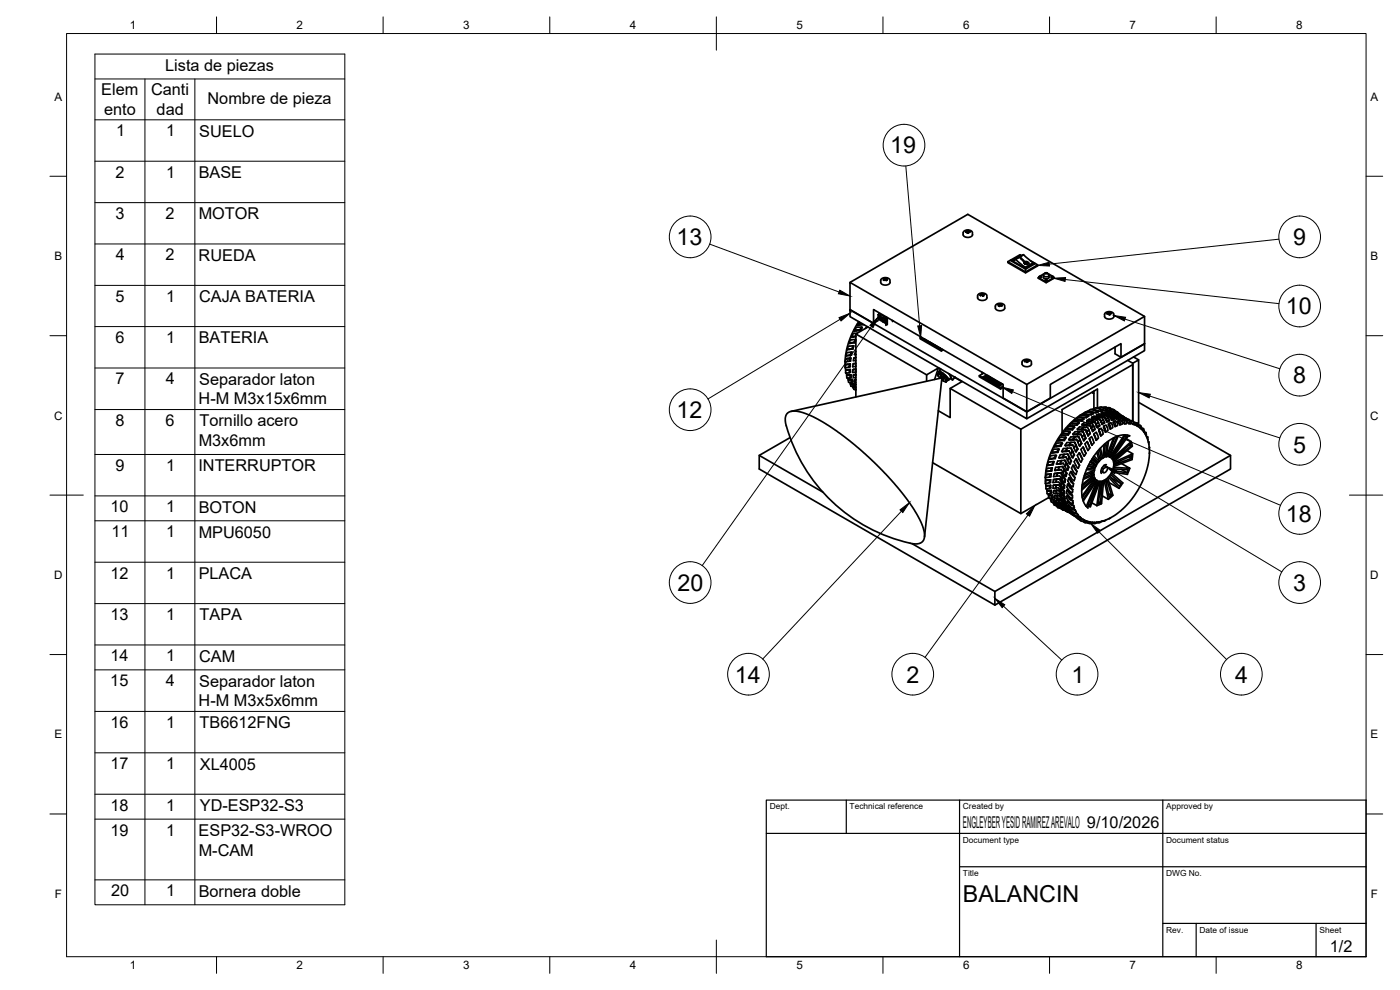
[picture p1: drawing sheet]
<svg xmlns="http://www.w3.org/2000/svg" width="420mm" height="297mm" viewBox="0 0 420 297" stroke-linecap="round" stroke-linejoin="round" font-family="sans-serif">
<!-- layer: Visible -->
<g fill="none" stroke="#000" stroke-width=".51">
<path d="M289.3 69.4l.6-.3 .8-.1 .8 .3 .3 .4a1.4 1.4 0 0 1-1.3 1.7 1.4 1.4 0 0 1-1.4-1.6zM289.8 69.5l.1 .1M290.2 69.2l.1 .7zM290.3 69.2l.3-.1v.8v-.6M290.3 69.6v.3M290.3 69.4l-.5 .1v.1h.5M290.6 69.1v.2l.5 .1M290.7 69.6l-.1 .3M290.7 69.5v.4M290.7 69.9h-.4M291.1 69.4l-.1 .2M291.1 69.4v.2h-.4"/>
<path d="M302.5 78.5v.3l5.3 3.1 3.6-2.1v-.3l-3.6 2.1v-.8M302.5 78.5l5.3 3.1v.3M303.2 78.1l-.7 .4M303.9 78.3l.9-.5 2.9 2.4M304.4 78l2.8-1.6 2.9 2.4M306.2 76.7l-2.5 1.5 4 2.3 2.4-1.6M306.2 76.7v.2l-2.3 1.4M306.2 76.7l.3 .1M306.2 76.9h.1M306.4 77.4l.7 .8M306.4 77.4l.8 .8M306.6 76.7l-.5-.3-2.9 1.7 4.6 2.7"/>
<path d="M307.1 78.2v.1M307.2 76.4l-.4 .2M307.2 78.2h-.1M307.2 78.2l-.1 .1M307.4 78.8l.1 .3 .5 .2 .4-.1-.9-.1-.1-.4 .2-.2h.7l.3 .3-.2 .4 .2-.2M307.5 78.8l.2-.2-.2 .3 .5 .3 .4-.1 .1-.3-.3-.2h-.5h.6l.2 .3M309.2 78.2l1.5 .9-2.9 1.7M310.1 78.8l-2.4 1.4M310.1 78.8v.3M310.7 79.1l.7 .4M255.1 84.7l35.3-20.4 53.1 30.6v8.2l-7.1 4.1-1.8-1v-2.1M255.2 92.9l-.1 2.1 53 30.6v-2l-53-30.6"/>
<path d="M257.3 100l-1.2 .1-.6 1M257.4 98.2l1.2-.1 .2 .2-.1 .2a1.58 1.58 0 0 1-1.8 .8l-.5 .1-.1-.2 .6-.2M257.4 98.2l-.5 .1-.6 .9M257.7 96.5l-1.7 2.9-1.2 3.1-.8 2.7-.4 3.3M257.9 96.6l-.5 .7M258 98.9l.3 .3M258.6 98.1l-.6 .8-1.2 .1M258.8 97.1l-1.3 .1-.1 .4 1.9-.2M260.3 98.1h-.2l-.3 .4M260.5 98.1l-3.6 2.1 21.2 12.3M263.5 96.2l-1.3 .8v-4.1l38.9 22.4v4.1l7 4.1v-8.2l-53-30.6v8.2l7.1 4.1M263.6 94.4l.8 .5v1.4l-.8-.6z"/>
<path d="M263.7 94l2.3 1.4M264.2 94.8v.7M264.4 95.7l-.3-.3v-.7v.7l-.5 .3M264.5 83.8l.6-.4 .8-.1 .7 .2 .5 .5a1.4 1.4 0 0 1-1.3 1.7 1.4 1.4 0 0 1-1.5-1.6zM264.8 95.1l.9 .5v1.4l-.9-.5zM265.3 95.4v.8l.4 .2M265.3 96.2l-.5 .3M265.4 95.5v.7M265.4 83.5l.2 .5M265.4 83.5l.3 .1M265.5 83.7v.3M265.5 83.7l-.4 .3h1.1l-.2-.2"/>
<path d="M265.5 83.5l-.3 .1 .3 .1M265.7 83.6v.4M265.9 95.7v1.9M265.9 83.9v.2M266 83.8l-.1 .3M266.1 95.3l-.2 .4M266.1 95.2l-.1 .2M266.1 83.5l-.1 .3M266.1 83.5l-.4 .1M266.1 83.5l.2 .2-.3 .1M266.2 95.5v1.8M266.3 97.4v-2l-.2 .1v2"/>
<path d="M267.8 96.2v.3M267.9 96.2v.1M268 96.3v.1M293.5 88.4l.6-.4 .8-.1 .8 .2 .4 .5a1.39 1.39 0 0 1-1.2 1.7 1.39 1.39 0 0 1-1.5-1.5zM294.1 88.5l.2 .2M294.1 88.5l.2 .2 .4-.2 .2 .3M294.5 88.3l.1 .3M294.6 88.3l-.5 .2M294.7 88.1v.5M294.9 88.3v.4M294.9 88.2l-.6-.1 .2 .2M295 88.8h-.1"/>
<path d="M295 88.4v.4M295.1 88.4l.2 .3-.4 .1M295.3 88.2l-.1 .2M295.3 88.2l.2 .2h-.5M295.3 88.2h-.4M298.9 91.5l.7-.4 .7-.1 .8 .3 .4 .4a1.4 1.4 0 0 1-1.3 1.7 1.4 1.4 0 0 1-1.5-1.6zM299.5 91.4l.4 .1M299.5 91.4l.1-.1 .1 .2M299.6 91.2l.4 .1M299.9 91.5l.1 .4M299.9 91.5l-.2 .3 .3 .1M299.9 91.8l.1 .1"/>
<path d="M300.1 91.3v.5M300.2 91.6l.4 .2M300.2 91.6l-.2 .3M300.3 91.2l-.1 .4M300.3 91.1l-.3 .2M300.3 91.1l.3 .1-.2 .2M300.4 91.4l.4 .2M300.4 91.4l-.1 .3M300.8 91.6l-.2 .2M307.7 80.2v.3M311.7 83.2v.3M311.7 83.3l-.2 .1 2.5 1.4 2.4-1.4-.2-.1"/>
<path d="M311.8 83.4l2 1.1 2.3-1.1M311.9 83v.4M312 83v.3l.5-.1M312 82.9l.5 .1-.5 .1zM312.4 83v.2M313.1 82.6v.6a1.02 1.02 0 0 0 1.8 0l-.1-.6M313.2 82.4a.91 .91 0 0 1 .9-.4 .91 .91 0 0 1 .7 .8 .91 .91 0 0 1-.9 .3 .91 .91 0 0 1-.7-.7zM313.7 82v.1M313.7 84v.2M313.7 81.9l-1.9 1.1M313.8 83.9l.4 .1-.4 .1zM313.8 82.1l.2-.3 .1 .3"/>
<path d="M314.2 82.1v-.2l1.9 1.1v.4M314.2 84l-.1 .3-.4-.1M315.5 83l.1 .3 .4-.1M315.6 82.9l.4 .1-.4 .1zM316 83v.2M316.2 83.2v.3M332.2 94l.2 .2M332.2 94l.1 .2M332.3 94.2l.4-.1 .1 .3M332.7 93.9v.2M332.7 93.9l-.5 .1M332.9 93.6l.1 .8 .1-.6 .4 .1"/>
<path d="M332.9 93.6l.1 .2M332.9 93.6l-.3 .1 .1 .2M333.1 94.1l-.1 .3M333.5 93.9l-.1 .2M333.5 93.8l.1 .2M333.6 94.1l-.5-.1 .1 .4h-.3M334.3 94.9a1.45 1.45 0 0 1-1.7 .9 1.45 1.45 0 0 1-1.1-1.6l.8-.6h1.2l.7 .5 .1 .8M343.5 94.9l-35.4 20.4M253.6 110.3h.3M253.6 108.5l.1 1.4M253.7 110.3l.1 .9M253.7 109.4l-.1 .9"/>
<path d="M253.8 111v.9h.2M253.8 111l1.4-.1zM253.8 107.6l-.2 .9M253.9 108.5h-.3M253.9 107.6l1.5-.2-.1 .9-.4 .1M254.1 112.6v.8h.2h.8v-.8M254.4 105.8l1.3-.2-.2 .9M254.5 105.8h-.4l-.3 .9M254.5 113.4l.3 .4h.9M254.5 113.9l.2 .8M254.6 104l-.4 .9M254.6 112.4h-.4l-.1 .2 1.3-.2"/>
<path d="M254.6 112.4h.8l.1 .7-.4 .3M254.7 113.7l-.1 .3h.1h.8l.2-.2 .3 .7M254.7 114.7h.2M254.9 109.3l-.1 .9-.9 .1M254.9 111v.9h-.9l.1 .6M255.1 107.5l-.2 .9-1 .1M255.2 115.2l.2 .7 .8 .1-.2-.7M255.2 102.8l-.4 .2M255.2 109.2l-1.5 .2 1.5-.2v.8l-.4 .2M255.2 110.9l.1 .7-.4 .3M255.2 114.8l.1 .1M255.3 114.8l.9 .3-.2 .2h-.7z"/>
<path d="M255.4 107.4l-1.5 .2M255.5 103l-.7 .1M255.5 105.6l-.3 1-1.4 .1h.7M255.5 114l.1 .8h-.8M255.5 106.5l-.3 .1M255.5 106.5l-1 .2M255.6 101.9l-.4 .2-.5 .9M255.7 104.7h.3M255.9 116.2l.3 .6M256 114.5l-.4 .3M256 104.7l-1.7 .2M256 115.9l.1 .4 .6 .1 .2-.2"/>
<path d="M256 103.7l-.3 1-1.4 .2M256.1 112.6l.8-.1v.3M256.2 103.8l-1.6 .1M256.3 103.8l-.3 .9M256.3 115.9l.6 .2M256.3 116.8l.6 .2M256.3 115.1l.3 .5-.4 .4M256.4 114h.5M256.6 102.8l-1.1 .2M256.7 116.4l.2 .3M256.7 101.8l-.4 .9-1.2 .1M256.8 110.8v.9"/>
<path d="M256.8 115.4h.1M256.9 100.8l-1.4 .3 .1 .1 .6-.1M256.9 101.9h-1.3M256.9 105.5l-.5 .9 .5-.1M256.9 110.8l-.9 .1M256.9 115.3v.2M256.9 100.2v18.9M256.9 106.3l-.5 .1M256.9 107.3l-.6 .1M256.9 109.1l-.9 .1M256.9 109l-.9 .2-.1 .9 1-.2v-.4M256.9 107.3l-.6 .1-.2 .9 .8-.1"/>
<path d="M256.9 110.7l-.9 .2-.1 .8h.9l.1-.9M256.9 112.4l-.8 .2v.7h.8M256.9 113.9l-.5 .1 .1 .8h.4M256.9 101l-.7 .1M256.9 116.9v.1M256.9 102.1l-.3 .7-.3-.1M276.1 101.3v.3l6.4 3.7M276.4 101.1l-.3 .2 6.4 3.7 .3-.2M277.2 101.7l1.9 1zM277.3 101.6l-.1 .1M279.5 102.9l1.1 .6-1.1-.5M280.5 113.9l1.1-3.5-3.5 2.1v1.9"/>
<path d="M281 103.9l1.1 .5zM281 103.8v.1M281.4 112.6l.1 .2M281.5 112.2l-.1 .4M281.5 112.2l.8 .3M281.5 112.7l.6 .8M281.6 112.7l-.1 .1M281.6 112l-.2 .2M281.6 112h.1M281.6 110.4l.6 .4M281.7 112l-.2 .2M281.7 112h-.1"/>
<path d="M281.7 111.9l-.3 .3M281.7 111.9a3.4 3.4 0 0 1 2.6 2.3l-.3 .3M281.8 111.8l.3-.2 1 .4M281.9 111.8l.3-.1 .8 .3 1.5 1.6M282.1 110.6l.2 .3M282.2 111.6h.1M282.2 112.2l-.1 .1M282.3 112.5l.8 .6M282.3 112.9l.3 .5M282.4 111.9l1.5 1.2 .5 .7-.1 .3 .1-.3-.5-.7-1.5-1.2 1.4 1.1 .6 .8M282.4 110.8l-.6 .7v.4l.5-.2 1 .5 1 1.1 .1 .6-.1-.6M282.4 112.3l-.1 .2"/>
<path d="M282.5 112.3l-.3-.1 .2 .1M282.5 113.4l-.4-.4a.95 .95 0 0 1 1 .9l-.4-.3M282.6 113.9l.5 .4M282.7 113.4l.5 .3M283.1 113.1l.2 .2M283.1 105l-.6 .3v-.3M283.1 114.3h.1M283.2 112.9l.3 .2-.2 .2M283.2 112.9l-.1 .2M283.2 112.9l.3 .2M283.3 113.3l.6 .7M283.9 114l.1 .5-.9-.2"/>
<path d="M283.9 114.5v.1M284 113.8l.1 .2M284.1 114l-.2 .2M284.1 114h-.3M284.5 113.8v.1M284.7 112.1l.7 1.1-.7 .9h-.4M284.9 112.3l1 1.7M286.4 113.1l.1 .2-.6 .7-.8-.4M286.4 113.1h.1M286.5 113.2l2.2 1.3-3.5 2.1v8.7l-3.6-2.1M286.5 113.1l.2 .1M286.5 113.2h.1"/>
<path d="M293.9 112.7v.3l6.4 3.7 .8-.4M294.7 111.7l.1 .5M295 113.1l1.8 1.1 .6-.4 .5 .2-.7 .4 1.1 .6 .6-.4 .5 .3-.7 .3 1.1 .7 1-.7-1 .7-1.1-.7M295 113.1l1.8 1.1 .6-.4 .5 .2M295.2 112l-1.3 .7 6.4 3.7 .8-.5M296.1 112.5l-1.1 .6M296.4 113.5l.8-.4-.8 .4 .4 .2 .6-.3 1.2 .6-.7 .4 .3 .2 .7-.4 1.1 .7M296.8 112.9l-.7 .4-.4-.2 .8-.4-.8 .4M297.2 114.4l1.1 .6 .6-.4 .4 .3M298.6 114l-.7 .4M300 114.9l-.6 .4 .3 .2 .8-.5M300 114.9l-.6 .4"/>
<path d="M300.3 116.4v.3M306.9 108.3l.5-.4 .9-.1 .8 .2 .4 .5a1.4 1.4 0 0 1-1.3 1.7 1.4 1.4 0 0 1-1.5-1.6zM307.5 108.3v.2l.5-.1 .1 .3h.3v-.4M307.5 108.3l.1 .2M307.9 108.2l.1 .2M307.9 108.2l-.4 .1M308.2 107.9l.1 .2M308.3 108.1l-.1 .6v-.8l-.3 .1v.2M308.3 108.1l.5 .1M308.3 108.3v.4M308.8 108.2l-.2 .1M308.8 108.2v.2l-.4-.1"/>
<path d="M327.9 117.6v.4h.4M328.3 117.4v5.2M336.4 107.2v-4.1l-21.2 12.2v4.1l-7.1 4.1M338.5 108.1l1.5 .9 1.7-1v19.6l.6 .1-.2 .6 1.7 2.1 1 2.9 .1 3.8-.8 4-1.3 3.6-2 3.5-2.2 2.8-2.4 2.4-3.1 2.1-2.6 1-2.4 .2-2.6-.6M340 109.4l-33.6 19.4-21.2-12.2M340 109v17.4M340.2 107.1l1.5 .9M343.4 103.1l.1 2.1-35.4 20.4M343.5 103.2l-35.4 20.4M227.9 136.6l19 11M236.2 124.1l1.4-.7 2.3 .1 3.4 1.2 3.9 2.1 3.8 2.5 4.5 3.4 5.1 4.4 4 3.9 4.5 5 3.3 4 2.8 4.3 1.5 3.1 .8 2.7-.3 1.9-.6 .7-.7 .4h-2a49.4 49.4 0 0 1-38.2-37l.1-1.3zM237.1 131.3l-9.2 5.3v4.1l70.7 40.9v-4.1l70.7-40.9"/>
<path d="M237.4 123.4l45.3-10-5.2 47.7M306.4 128.8v25.3l-26.5-15.3M314.7 138.7l-.4 .9M315.7 139.4h.4M316.1 134.9l-.5 .9M316.1 139.4l-1.8 .2 .4-.1M316.1 138.5l-.4 .9-1 .1M316.3 138.5l-1.6 .2M316.4 138.5l-.3 .9M316.5 134.8h1.4l-.4 .9M316.5 134.8l-.4 .1M316.7 137.6l.3-.9-.2-.1-1.4 .2-.6 .9"/>
<path d="M316.8 136.6l-.4 .9-1.6 .2 1.9-.1-.3-.1M317.2 135.6l.3 .1M317.5 135.7l-1.2 .2M317.7 134.7l-.5 .9-1.6 .2 .7 .1M318.1 133.7l.3 .2-1.9 .2-.1-.2 .5-.2M318.2 139.1l.9-.1 .5 .9M318.3 139.1l-1.2 .1M318.3 139.1h.1M318.4 133.9l.5-.9-.2-.1-1.6 .1-.7 .9M318.5 138.2l-.4 .9M318.6 138.2l-1.2 .1-.3 .9 1.2-.1M318.6 138.2l-.4 .9 1-.1"/>
<path d="M318.6 131.2l1.2-.1 .2 .2-.6 .8M318.6 131.1l-.5 .2-.7 .8M318.6 135.4l1.3 .1M318.7 132.9l-.6 .8h-1.2M318.8 140l-.9 .1M318.9 137.2l1-.1 .5 .9M319 137.3h-1.2M319.1 137.3l-1.1 .1M319.1 137.2l-.1 .1M319.2 131.9l.2 .3-1.2 .1M319.3 136.3l-.4 .9M319.4 136.4h-1.2l-.4 .9 .2 .1"/>
<path d="M319.4 136.3l-.5 .9 .2 .1M319.5 138.1l-.9 .1M319.6 133.6l1.3 .1M319.6 138.1l.5 .9M319.7 138.1l.5 .9M319.8 129.5h1.3l.1 .2-.6 .8M319.8 131.1l-.6 .8-1.8 .2 .1 .3 .7-.1M319.8 129.5l-.5 .1-.7 .7M319.8 135.3h1l.4 .9M319.9 128.7l.8-.7h1.7l.1 .3-.6 .6M319.9 135.4h.1M320 137.2l-.9 .1"/>
<path d="M320 139l-.3 .9M320 139.1l-.3 .9 .5 1.1M320.1 139v.1M320.3 134.5l-.6 .8M320.3 134.5l-1.2 .1-.5 .8h1.3M320.4 136.2l.6 1zM320.4 136.2l-1 .1M320.4 130.2l.2 .3M320.5 128.5l-.6 .1-.1 .4h2.1M320.6 130.5l-1.3 .1M320.7 131.9l1.2-.1 .2 .2M320.8 137.1l-.4 1"/>
<path d="M320.8 137.2l-.4 .9 .5 1M320.9 133.5h1l.4 .9M321 137.2h-.1M321.1 129.5l-.7 .7h-1.5l-.3 .2v.2h.7M321.4 134.4l-1 .1-.6 .8 1.1 .1M321.4 138.3l-.5 .8 .2 .1M321.4 132.7l-.6 .8M321.4 132.8h-1.2l-.6 .8 .2 .2 1.2-.2M321.5 138.3l-.7-1.1a1.4 1.4 0 0 1 .4 2M321.8 128.6v.4M321.8 135.3l-.5 .9M321.8 135.4l-.5 .8 .5 1.1"/>
<path d="M321.9 135.4l-.5-1 .5 1M322 130.2h1.2l.1 .2M322 139.6l1.2 1.8zM322 139.6l-.4 .8 .7 1.4 .5 .5M322.1 131.8h1l.3 .8M322.1 131.9v.1M322.3 136.4l-.5 .9 .2 .1a1.19 1.19 0 0 0-.2-2l.6 1.1M322.3 134.4l.5 1M322.4 128l-.6 .6-1.3-.1M322.5 132.7h-1l-.6 .8 1.1 .1M322.6 131.1l-.7 .7M322.6 132.8l.4 .9"/>
<path d="M322.6 131.1h-1.2l-.7 .8 .2 .2 1.2-.1M322.7 125.8l1.1-.5 1.5 .2v.3M322.9 133.5l-.6 .9M322.9 137.7l-.5 .8 .5 1.1M322.9 133.6l-.6 .8M323 133.6l.5 1.1-.5-1M323.1 127.2l.1 .4M323.3 130.2h1.1l.3 .8M323.3 128.7l1.3 .1v.2M323.3 134.6l-.5 .8 .1 .2M323.4 130.3l-.1 .1M323.5 134.7l-.5 .9"/>
<path d="M323.5 132.7l.4 1M323.6 138.9a1.06 1.06 0 0 1-.1 1.6l-.6-.9M323.6 138.9l-.7-1.2 1.1 1.9M323.7 131l.5 1zM323.7 131l-1 .1-.6 .7 .1 .2h1M323.8 126.6l-.7 .6-1.6-.2-.4 .3v.3l.7-.1M323.8 126.9v-.3l-1.5-.1-1.1 .6M323.9 125l2.1 .3M323.9 129.5l-.7 .7M323.9 126.9l-.2 .2a1.91 1.91 0 0 1-1.9 .4M323.9 135.9l1 1.9zM323.9 135.9l-.6 .8 1.1 2 .5-.9"/>
<path d="M323.9 129.6l-1.3-.1-.6 .7 .1 .3 1.2-.1M324.1 131.9l-.6 .8M324.1 132l.5 1.1zM324.1 132l-.6 .7M324.2 132h.1M324.5 130.4h-1.1M324.5 132.9l-.6 .8 .1 .2 .6-.8M324.6 125.9v.5M324.7 128.8h1.1M324.7 128.9l-.1 .1M324.7 127.3l1.3 .2v.2M324.8 131.1l.3 .9"/>
<path d="M324.9 124.3l-.7 .3M324.9 124.3l1.8 .2v.4M325 134.1l.9 1.9zM325 134.1l-.6 .8 1 2 .5-.9M325.1 129.6l.4 .9zM325.1 129.6l-1.1-.1-.7 .7 .1 .2M325.2 128.2l-.6 .6M325.3 125.5l-.7 .4-1.3-.2a.62 .62 0 0 0-.8 .6h2.1M325.3 128.3l-1.3-.2-.7 .6 .1 .3h1.2M325.3 125.8l-.7 .5M325.4 130.4l-.6 .7zM325.4 123.9l-2.1 1.3-2.2 1.9-2.3 2.7-1.4 2.1-1.7 3.3-.9 2.1-.8 3.2-.3 2.7"/>
<path d="M325.4 130.4l.5 1.1zM325.5 130.5h-.1M325.8 131.3l-.7 .7 .2 .3 .6-.8M325.8 129v-.2l.3 .8M326.1 124.8l-.1 .5M326.1 127.5l1.1 .1M326.1 127.7v-.2l.7-.5 1.1 .1 .3 .8M326.1 129.7l.7-.6 .4 1-.6 .7zM326.1 129.7l.4 .8M326.1 127.6l-.1 .1M326.1 127.7l1.1 .1M326.1 129.8h.1"/>
<path d="M326.2 126.2l1.2 .2v.2M326.2 126.5l1.2 .1M326.3 132.5l.8 1.9zM326.3 132.5l-.7 .7 .9 2 .6-.8M326.6 139.8l1.9 .3-.1 .2M326.7 127l-.7 .5M326.7 127l-1.3-.2-.7 .5 .1 .3 1.2 .1M326.7 123.4l.1-.1a.75 .75 0 0 1 .9-.4l1.3 .5h1.3M326.7 124.9l-.7 .4M326.7 124.5l-.6 .3-1.3-.3a.68 .68 0 0 0-.9 .5M326.7 129l-.6 .6v.2M326.8 129.1l-.4-.9h-1l-.7 .6v.2h.6a.64 .64 0 0 1 .7 .1 .64 .64 0 0 1 .1 .7"/>
<path d="M326.8 123.2l-.8 .4M326.8 139.4l2.2 .3M326.9 131.6l.7-.6 .5 1.1a1.02 1.02 0 0 1-.4 1.5l-.3-.6M326.9 123.5l1.3 .3v.3a2.68 2.68 0 0 1-2.3 .1l-.6-.1a.71 .71 0 0 1 1-.5l1.3 .4 .6-.2M327 123.4l-1.2 .2M327 123.5h.5M327.1 139.9l1.2 .7M327.2 129.9l-.7 .6v.3M327.2 138.6l1.8 1.1M327.3 132.4l.4 1.2M327.3 132.5l-.4-.9 .6 1.4M327.3 122.9a2.9 2.9 0 0 1 2.4 .4l-.1 .3-.7 .2"/>
<path d="M327.4 138.2l1.6 1.4-1.8-1M327.5 128.3l-.3-.7 .3 .9M327.5 128.4l.7-.5 .4 1-.7 .6zM327.5 128.4l.4 .7M327.5 123.5l1.4 .3M327.5 126.5l-.1 .1M327.5 126.6v-.2l.7-.4 1.1 .1 .3 .8M327.5 126.4l1.1 .1M327.5 128.5h.1M327.5 126.6l1.2 .2M327.6 124l-.2 .5M327.6 125.2l1.3 .2v.3"/>
<path d="M327.7 137.8l1.4 1.2 .1-.2M327.8 137.7l1.6 .9M328 138.1l1.2 .7M328.1 137.2l1.3 1.4-.2 .2M328.1 126l-1.2-.2-.7 .4v.3M328.1 125.9l-.7 .5M328.2 127.8l-.7 .5v.3M328.2 122.8h-.1M328.2 122.8a.78 .78 0 0 1 1-.4l1.3 .6h.6M328.3 130.2l.7-.5 .4 .8a1.06 1.06 0 0 1-.4 1.6l-.7-1.9 .1 .4M328.3 136.8l1.6 1.6M328.4 130.6l.6 1.5"/>
<path d="M328.6 128.7l-.7 .4v.4M328.6 126.8v-.3l.4 .7M328.6 126.8l.3 .7M328.9 122.4l1 .1M329 127.4l-.1 .1M329 127.2l.3 .8M329 125.7h-.1M329 139.7l-.6 1.4-2.3-.2M329 125.5l1.1 .2M329 123.4l-.1 .5M329.1 124.4l1.3 .4-.1 .3M329.1 135.7l.8 2.7-.2-.1"/>
<path d="M329.4 122.4v-5.7l-10.7 6.2v7M329.5 135.3l.6 2.4 .2-.2M329.6 125.2l-1.3-.3-.7 .3v.3l1.3 .2M329.6 125.1l-.7 .3M329.6 122.4l.8-.3 2 .8M329.6 126.8l-.6 .4v.3M329.7 126.8l.3 1-.7 .5M329.7 126.8l-.7 .4 .3 1.1v-.3l.7-.4M329.8 128.9l.7-.4 .3 .7a1.01 1.01 0 0 1-.5 1.6v-.1M329.8 122.5l1.3 .5-.2 .3-.6 .1M329.9 138.4l-.9 1.2M329.9 134.8l.6 2.6-.2 .1"/>
<path d="M330 137.1l.5 .3M330.1 137.4l.2 .1M330.1 125.9v-.2l.3 .6M330.3 134.4l.6 3.1M330.4 130.7l-.6-1.8 .5 1.9M330.4 126.5v.1M330.4 126.3l.8-.3 .3 1-.7 .4zM330.4 126.3l.4 .7M330.5 124.8l1.1 .3M330.5 122.2l.5 .1M330.5 123l-.2 .5M330.6 123.9l1.2 .4-.1 .3"/>
<path d="M330.9 137.5l-1 .9M331 122.3l.7-.2 2 1M331 124.6l-1.2-.4-.7 .2v.4l1.3 .2M331 124.6l-.6 .2M331 122.3l1.4 .6-.1 .4M331.1 123.1l.5 .2M331.1 126.1l-.3-.7-1.1-.2-.7 .3v.3l.5 .1a.7 .7 0 0 1 .9 .7M331.1 126l-.7 .3v.3M331.2 127.8l.7-.3 .6 1.6M331.4 133.4l-.5 4M331.4 136.6l.2 .1M331.4 136.5l.3 .2"/>
<path d="M331.5 126.7l-.7 .3v.3M331.5 125.3l.1-.2 .3 .5M331.5 125.3l.3 .6M331.5 125.3l-1.1-.2 .1-.3 .7-.2 1.1 .3 .2 .6M331.6 123.3h.7M331.7 133.1l-.3 3.7 .2-.1M331.8 124.3l.7-.1-1.3-.4-.6 .1-.1 .4 1.3 .2M331.8 124.6l.1-.3 .6-.1 1.1 .4 .4 .5h-.7v.3M331.8 124.6l1.1 .3M331.9 122.8l-.3 .5M331.9 125.9h-.1M331.9 124.3l1.1 .4"/>
<path d="M331.9 125.7l.4 .5M331.9 122.2l.6 .3M332 123.6l1.2 .5-.1 .3M332 137l-1 .4M332 139.4l-.5 .2-.7 .7-.4 1 .1 .7M332.1 137l.9 .1M332.3 132.6l-.6 4.1h-.1M332.4 123.1l.5 .3M332.4 122.4l.8 .1M332.5 129.2l-.8 .5v-1l-.5-.9v.5l.5 1.4M332.5 122.4v.1M332.5 122.5l1.2 .6-.2 .4"/>
<path d="M332.6 125.4l-.7 .2-.1 .3M332.6 136.4l.1 .1M332.6 136.4l.3 .2M332.7 132.3l-.7 4.7M332.7 127l.7-.2 .4 .6a.86 .86 0 0 1-.6 1.3v-.1M332.9 124.9l.1-.2 .3 .4M332.9 126.3l-.3-.8-.7 .2 .3 .9M332.9 123.3l.6 .2M332.9 126.3l-.7 .3M332.9 124.9l.3 .5M333 126l-.7 .2-.1 .4M333 137.1l.9 .8 .4 1.1-.2 1.6-.7 1.5-1 1.3-1.2 .8-1.2 .2-.9-.3"/>
<path d="M333.2 122.9l-.3 .4M333.2 123.8l.1-.3 1.8 .7-.6-.1M333.2 124.1h.6l-1.2-.5h-.6l-.1 .3 1.2 .5M333.2 124.3h-.1M333.2 128.6v-.8l-.5-.8-.1 .5 .6 1.2M333.2 122.5l1.6 1.1-.1 .1M333.3 124.1l1 .4M333.3 123.5l1.2 .6-.1 .2M333.4 125.2l.6-.1 .4 .5a.58 .58 0 0 1-.8 .5 .58 .58 0 0 1-.2-.9zM333.4 125.2l.3 .5M333.5 123.4l.6 .3M333.7 122.8l.7 .2 1.3 1.1"/>
<path d="M334.1 126.8l.1-.4 .5 .6v.9M334.1 126.8l.3 .7M334.1 123.6l.4 .2M334.1 137.8l5.2-4.7 .1 .7-5.2 4.3zM334.2 131.4l-2.2 5.6M334.2 126.4l.7-.1 .4 .5M334.2 124.8l.1-.3 .8 .9M334.3 139.3v-.2l5.3-2.4-.1 .9-5.2 2M334.3 124.8l.3 .4M334.3 124.8l-1.1-.4 .1-.3 1.7 .5 .3 .4M334.4 123.2l-.3 .5M334.4 125.6l-.7 .1-.1 .4"/>
<path d="M334.4 127.5l.2 .5M334.5 123.9l.1-.2 1.6 .9-.5-.3M334.5 124.4l.1-.3a2.77 2.77 0 0 1 2 1M334.6 131.2l-2 5.3h.1M334.6 123.7l1.1 .6-.1 .2M334.6 124.1l1 .5M334.6 125.3l.1-.3h.6l.5 .4-.1 .3-.7 .1M334.6 125.2h.1M334.6 125.2l.4 .6M335.1 124.6l.4 .3M335.2 123.6l.2 .1M335.2 130.9l-2.3 5.7-.2-.1"/>
<path d="M335.3 126.8a.77 .77 0 0 1 0 .8 .77 .77 0 0 1-.7 .4v-.1M335.3 125l-.6-.1-.1 .3M335.4 123.7l.8 .7M335.4 123.8l-.2 .2M335.5 124.8l.1-.2 .9 .7M335.5 124.9l.4 .3M335.6 130.8l-2.6 6.3M335.6 125.9l.7 .1 .4 .4M335.7 124.5l.1-.1 1.9 1M335.7 124.1l1.1 .8M335.7 124.1l-.1 .1M335.8 125.4h-.7l-.1 .4"/>
<path d="M335.8 124.4l1 .5M335.9 127.1l.1 .4M335.9 127.1l-.4-.7 .1-.5 .6 .7-.1 .8M335.9 125.2h.1M335.9 125.3l.4 .4M336.6 139.1l2.5 1.4-4.9-.3M336.6 125.1l.5 .4-.2 .2h-.6M336.6 125.1l-.6-.1-.1 .3M336.7 125.2l.1-.3 .4 .3M336.7 126.4a.65 .65 0 0 1 0 .8 .65 .65 0 0 1-.7 .3l.1-.1M336.7 125.2l.4 .3M336.8 124.7l.2 .2"/>
<path d="M336.8 124.8h.1M336.9 124.8v.1M336.9 124.8l1 .7M337 125.8l.6 .1 .5 .6a.57 .57 0 0 1-.7 .7l.1-1M337.1 125.5l-.6-.2-.2 .4M337.1 125.5h.1M337.1 125.5l.5 .4M337.2 126.8l.2 .4M337.3 125.2l.4 .3M337.5 130.5l-4.5 6.6M337.5 126.2l-.5-.4-.2 .5 .4 .5M337.6 130.8l.5 .2"/>
<path d="M337.7 130.6l.4 .4-4.3 6.1-.3-.2zM337.8 125.4l-.6-.2-.1 .3M337.8 125.5l.5 .3-.2 .2-.5-.1M337.8 125.5l-.5-.3-.2 .3M337.9 125.5l.4 .2M338 131.6l1.5 .9-5.7 5.2M338.2 125.9l.1 .1M338.2 135.2l1.7 1-5.7 2.5M338.3 125.8l-.6-.3-.2 .3M338.3 130.5l.3 .4-4.9 6.7M338.3 125.9l1 .5M338.4 125.7l-.2 .2"/>
<path d="M338.4 125.7l.5 .2M338.7 137.1l.8 .5M338.8 126.1l.1-.2 .4 .5M338.9 133.5l.5 .3M339.1 130.8l-1.2-.3-2 .2-3 1.4-3 2.7-2.5 3.5-1.9 4.2-.8 4.1v2l.3 1.6 .7 1.3 .9 .9M339.3 126.4h.1M339.4 126.4l.1 .2a.49 .49 0 0 1-.2 .5 .49 .49 0 0 1-.6 0l.2-.8-.6-.4-.2 .4 .6 .8M339.4 126.4h-.1M339.5 126.8l.4 .5M339.5 132.5l.3 1.4-5.6 4.7M339.9 136.2l-.2 1.7-5.5 2.1M340.1 126.4l-.6-.2-.1 .3"/>
<path d="M340.6 126.8l-.5-.4 .1 .5-.3 .4 .6 .2M340.6 126.8l-.1 .7M340.6 126.8l.6 .1M340.6 127.3v.1M340.7 127.4l.1 .1M340.8 127.5l.3 .2M341.2 126.9l.1 .4-.2 .4a.33 .33 0 0 0 .4 .2 .33 .33 0 0 0 .2-.5l-.4-.4M341.6 128l.5 .3M341.7 120.7l27.6 15.9v4.1l-70.7 40.9M342.3 127.7l.3 .6-.1 .4M342.6 128.6h.6l-.3 .5M343.2 128.7l.2 .6-.1 .3"/>
<path d="M343.4 129.7h.3M343.7 130.1l-.1 .1M343.7 129.7l.2 .2-.2 .2M343.9 129.8l.1 .9M344.3 131l-.2 .1M344.3 131.1l.2 .1-.2 .2M344.4 131.1l.1 .9M344.6 132.5l.2 .1-.1 .1M344.8 132.6v.7M344.9 134.2v.1M345 135.9v.1M345 135.9h.1"/>
<path d="M345 134.2l-.1 .4M313.7 143.3l.1 1.3M313.8 145l.1 .9M313.9 142.4l-.2 .9h.3M313.9 145.8v.8M313.9 145.8l1.4-.2zM314 144l1.3-.1v.9M314.1 146.7l.1 .5M314.2 147.3v.8l.3 .1 .8-.1-.1-.8M314.2 140.6l-.3 .9M314.4 144l-.5 .1M314.5 140.5l1.3-.1-.2 .9"/>
<path d="M314.6 140.5l-.4 .1M314.6 148.2l.1 .3M314.6 148.7l.2 .7M314.7 147.2l-.4-.1-.1 .2 1.3-.1M314.7 147.2h.8M314.7 149.3l-8.3 4.8M314.8 148.4l.2 .1a.86 .86 0 0 1 1.1 .7l-.4 .3M314.8 149.4l.2 .1M314.8 148.4l.1 .4h.7l.2-.2M315 144l-.1 .9-1.1 .1v-.9M315 145.8v.8h-1.1M315.2 142.2l-.2 1-1 .1"/>
<path d="M315.3 144.8l-.4 .1M315.3 149.9l.2 .7M315.3 144h-.9M315.3 145.6l.1 .8M315.3 149.5l.1 .1M315.4 143.1l-.4 .1M315.4 146.4l-.4 .2M315.4 149.6l1 .2-.3 .2h-.7zM315.5 142.2l-1.3 .2M315.5 142.2l-1.6 .2h.3M315.5 142.2l-.1 .9M315.5 147.1l.2 .8-.4 .2"/>
<path d="M315.6 140.4l-.3 .9-1.1 .1M315.6 148.8l.1 .7h-.7M315.6 141.3h-.3M315.6 141.3l-1.7 .2 .4-.1M316.1 150.9l.4 .7M316.1 150l.2 .7-.8-.2M316.3 145.5l-.2 .2-.1 .8 .9-.1M316.4 149.8l.3 .5-.4 .4M316.4 150.6l.7 .3-.3 .2-.7-.2v-.2M316.8 151.1l.3 .6-.6-.1M316.9 144.7l.1-.9v.9M316.9 145.6v.8"/>
<path d="M316.9 146.4l.8-.1 .6 .9M316.9 147.2l.1 .8M317 145.6l-.1 .8M317 151.7l.7 .3 .2-.2M317 147.2l.1 .8h.7l.7 .8M317 151.8l.5 .5 .6 .2-.4-.5M317.1 145.5h.1M317.1 150.8l.4 .5M317.1 145.5l-1 .2M317.1 145.5h-.8M317.1 147.1l-.9 .2M317.2 147.1h.1"/>
<path d="M317.2 147.1l-1 .2v.8l.9-.1M317.2 142.9l.8-.1 .6 .9M317.2 143.7l-1.1 .2M317.2 148.8l.2 .7M317.2 143.8l-1.1 .1-.1 .9 1-.1M317.2 143.7h.1M317.3 142l-.2 .9M317.4 151.4l.4 .3M317.4 148.6l-.9 .2M317.4 148.6h.1M317.4 149.5h.6l.8 .8M317.4 148.6l-.9 .2 .1 .7 .8-.1"/>
<path d="M317.4 142l-.2 .9M317.5 151.3l-.4 .4M317.5 142l-1.1 .1M317.5 141.9h.1M317.5 141.9l-1.1 .2-.2 .9 1-.1M317.6 150.1l.2 .7M317.7 150.1l.2 .7h.6l.8 .8M317.7 147.2l.2-.1 .7 .8-.2 .1zM317.7 141l-1.2 .1M317.8 141h-.1M317.8 141l-1 .1M317.8 150l-.9 .1"/>
<path d="M317.8 150h.1M317.8 150l-.6-.1-.3 .2 .3 .7h.7M317.8 150l-.1 .1 .6 .1M317.8 140.1l-.3 .9M317.9 150h.5M317.9 145.4l-.2 .1 .7 .9 .2-.1M317.9 145.4l.7 .9M317.9 147.1l-.9 .1h.7M317.9 145.4l-.9 .2 .7-.1M317.9 140.1l-1.1 .1-.3 .9h.3M317.9 140.1l-.3 .9 .9-.1M317.9 151.8l.6 .1"/>
<path d="M318.1 143.6l-.2 .1 .6 .9h.2M318.1 148.6l.8 .8M318.1 148.6l-.2 .2 .8 .8 .2-.2M318.1 143.7l-1 .1 .8-.1M318.1 143.7l.6 .9M318.1 148.6l-.8 .2h.6M318.1 151.8l.3 .2M318.2 151.3l.3 .6M318.2 141.9l.2-.1 .6 .9-.2 .1zM318.3 151.4l.3 .5M318.4 151.2l-.2 .1h-.6M318.4 151.1v.1"/>
<path d="M318.4 146.4v.8M318.4 151.2l-.6-.2-.2 .3 .3 .5M318.4 148l.1 .8M318.4 150l-.1 .2 .8 .8 .2-.2M318.4 151.2l-.1 .2 .5 .1M318.4 141.8l-1 .2 .8-.1M318.4 150l.9 .8M318.4 151.2l.5 .1-.1 .2 1 .6M318.5 146.5l.1-.1 .8 1-.2 .1zM318.5 146.5l-.1 .8 .8 1M318.5 152.1l-.4 .4M318.5 140.9l.5 .9"/>
<path d="M318.5 140.9l-.9 .1M318.5 144.6l-.1 .9-.6-.9-.8 .1M318.5 148.1l.2-.1 .9 1-.3 .1zM318.5 148.1v.8l.9 1M318.6 151.9l.5 .1 .9 .7-.3-.5M318.6 146.3v.1M318.6 144.7l.2-.1 .7 1.1h-.2zM318.6 144.7l-.1 .9 .7 1M318.6 147.9v.1M318.7 149.6l.2 .7M318.7 144.5v.2M318.7 152.7l.5 .3-.6-.2"/>
<path d="M318.7 152.6l-.6-.2 .5 .4M318.7 149.7l.2-.2 .9 .9-.2 .2zM318.7 149.7l.2 .7 .9 .9M318.8 142.8l-.1 .9M318.9 149.4v.1M318.9 142.9l.2-.1 .6 1.1h-.1zM318.9 142.9l-.2 .9 .6 1M319 152.4l.3 .4-.1 .2M319 152.4l.4 .5M319 142.7v.1M319.1 151l.3 .6M319.1 152.2l-.1 .2-.6-.2"/>
<path d="M319.1 152.2l-.5-.2-.2 .2 .4 .5 .6 .1M319.1 152.1l.1 .1M319.2 152.2h.2M319.2 152.2l-.2 .2 .5 .1M319.2 151l.2 .7 .9 .9M319.3 150.8l-.1 .2 .9 .9 .2-.2M319.3 140.9l-.2 .9M319.4 150.9h.1M319.4 153h.6M319.4 152.9l1.4 .8-.4-.5M319.4 141l-.3 .9 .6 1M319.4 152.9l.9 .6"/>
<path d="M319.5 147.4v.8l-.3 .1v-.8M319.5 140.9l-.7-.9 .7 1M319.5 145.7v.8l-.3 .1 .1-.9M319.6 149l.1 .7-.3 .2-.1-.8M319.6 152.4l.9 .7M319.8 152.3l.3 .5 1 .8M319.8 143.9l-.2 .9h-.3l.3-.9M319.8 151.3l.5 .4M319.8 152.1l1 1 .2-.2M319.9 150.4l.2 .7-.3 .2-.2-.7M319.9 153.2l1.9 1.2M320 153.1l.4 .3"/>
<path d="M320.2 142l-.2 .1-.6-1.1a1.45 1.45 0 0 1 .6 1.9h-.3l.3-.8M320.2 148.7l.3-.1 1.4 1.6h-.2a2.41 2.41 0 0 1-1.5-1.5zM320.2 147l-.1 .9 .7 1.1M320.2 148.7l-.1 .9 .9 1M320.3 151.7l.3 .6-.3 .3-.2-.7M320.4 153.4l.5 .3M320.4 150.3a2.22 2.22 0 0 0 1.7 2.2l.3-.1M320.4 145.3l-.2 .8 .6 1.1M320.4 152.5l.9 .8-.2 .3-.3-.5M320.5 146.9l-.3 .1 .7 1.1 .9 .5M320.5 146.9l1.3 1.7M320.5 153.3l.4 .4"/>
<path d="M320.5 153.2l1.1 .8 .1-.2M320.6 140.2l-.4 .9h.3a1.45 1.45 0 0 0-.5-2l.8 1.1M320.6 150.2l-.2 .1 .9 1 .4 .4h.5M320.8 151.8a2.24 2.24 0 0 0 1.9 2l.3-.2-.3-.6M320.8 143.4l-.4 .9 .7 1.1M320.9 153.7l1.6 1.2M320.9 151.7l-.1 .1 .9 .9M321 143.4h-.2l.6 1.1M321 143.4l1.2 1.7M321.1 145.4l.9 .6M321.1 146.3l.8 .6M321.2 153.4l.3 .2"/>
<path d="M321.3 141.5l-.4 .9 .8 1.3 .7 .5 .2-.9M321.3 153l.2 .7M321.4 153l1.1 1.1h.8M321.4 144.5l.8 .6M321.4 146.3l.5 .6M321.5 146.3l-.8-1.1-.3 .1 .7 1M321.5 141.5h-.2l.6 1 .7 .8M321.5 153.7l1 .9M321.5 151l.7 .7M321.6 141.5l.6 1.2M321.6 154l.3 .5 .2-.2M321.7 152.7l.5 .3h.5"/>
<path d="M321.8 148.6l.1 .8h-.6l-.5-.4M321.9 146.9v.9l-.6-.1-.4-.5M321.9 150.2l.2 .8h-.6l-.5-.4M322 154.4l.3 .2M322.1 154.2a2.38 2.38 0 0 0 2.2 1.5l.2-.2M322.1 152.5h.1M322.1 152.5l.6 .5M322.2 145.1l-.2 1M322.2 142.7l.4 .6M322.2 151.7l.2 .7M322.5 154.6l.6 .3 .5-.2M322.7 153.7l.6 .4"/>
<path d="M322.9 154.8l.7 .4 .5-.1M323.2 141.4l-.4 1M323.3 154.1l.3 .6M323.5 155.6l.8 .7M323.6 154.8l.9 .7M323.9 155.8h.1M324 155.8l.5 .2 .5-.2M324.5 155.6l1 .6M325 156.4a1.09 1.09 0 0 0 1.6 .2l.1-.1M325.5 156.2a.82 .82 0 0 1-1.2 0M325.9 151.9h.1M326 151.9l1.2 .1"/>
<path d="M326.1 156.3l-.5 .2-.5-.1M326.6 151.3l.5 .3M327.2 156.6l-.8 .2 .7 .3 .7-.3M327.5 141.9l.5 .3M327.7 150.9l1.5 .8M327.7 156.9l.5 .2M327.7 141.8l.3 .1M327.8 140l.6 .3M327.8 143.3l.3 .2M327.9 143.2l.1 .1M328 141.9v.3l-2.8 1.2M328 141.9v-.2l-2.6 1"/>
<path d="M328 143.3l.1 .2-3.4 3.1M328 143.3v-.2l-3.3 2.8M328.3 142.4l-3.5 3M328.3 142.5l.3 1M328.3 141.1l-2.7 1.1M328.4 140.3l-.1 .3-2-.1M328.4 144.2l.3 .2M328.4 141.1l-.1 1.3-3.2 1.5M328.4 144.2l.2 .1M328.5 156.7l-.8 .2M328.5 143.5h.1M328.5 143.5l-3.9 3.6"/>
<path d="M328.6 144.3l.1 .1-3.7 5.6M328.6 144.3l-.1-.1-3.7 5.1M328.6 143.5l-3.9 5.4M328.6 143.5l.5 .6M329.1 156.7l-.3 .3-.5 .1M329.2 156.8l.6 .1M329.2 144.2l-4.1 6.1M329.2 144.2l-3.2 7.7M329.4 144.7h.3l-2.6 6.9-.6-.1zM329.7 150.5l.6 .4M329.8 156.6l-.7 .2M330.1 144.4l-2.9 7.6"/>
<path d="M330.2 144.4l-1 7.3M330.4 141.4l.8 .4M330.5 144.6l.4-.2-.6 6.5-.7 .3zM330.5 156.4l-.7 .4M330.8 148.8l1.8 1M331 156.3l-.4 .1M331.2 144.2l-.6 6.9-1.4 .6M331.4 144.1l1.2 5.7M331.9 156l-.3 .3-.9 .1M332.1 143.6l1.5 5-.7 .6-1.2-5.3M332.1 140a1.13 1.13 0 0 1-1 1.8l-.2-.4 .3-.8M332.1 140.1l-.7-.5 .7 .5-.9 .5-.4-.2"/>
<path d="M332.4 143.3l1.6 5.3-1.4 1.2M332.6 143.1l3.3 3.4M332.7 148.1l.9 .5M332.9 144.8l3 1.7M333.3 142.3l3.2 2.8-.6 .8-2.9-3.1M333.3 155.4l-.6 .3M333.5 141.9l3.5 3-1.2 1.6M333.6 143.5l2.9 1.6M333.7 141.6l4.6 .7M334.1 140.7l4.5 .3-.4 .8-4.3-.6M336.5 140.8l1.7 1M339.1 140.5l-.8 1.8"/>
<path d="M273.7 163.1l24.9 14.4"/>
</g>
<g fill="#000">
<circle cx="306.3" cy="77.5" r=".25"/>
<circle cx="307.4" cy="78.8" r=".25"/>
<circle cx="308.6" cy="79" r=".25"/>
</g>
<!-- layer: BORDER -->
<g fill="none" stroke="#000" stroke-width=".3">
<path d="M20 10.1h390v276.9h-390zM65 5.1v5M115 5.1v5M165 5.1v5M215 5.1v10M265 5.1v5M315 5.1v5M365 5.1v5M15 52.9h5M410 52.9h5M15 100.7h5M410 100.7h5"/>
<path d="M15 148.6h10M405 148.6h10M15 196.4h5M410 196.4h5M15 244.2h5M410 244.2h5M65 287v5M115 287v5M165 287v5M215 282.1v9.9M265 287v5M315 287v5"/>
<path d="M365 287v5"/>
</g>
<!-- layer: TITLEBLOCK -->
<path d="M230 240.1h180v46.9h-180zM230 250h180M254 240.1v9.9M288 240.1v46.9M349 240.1v46.9M288 260.1h122M349 277.1h61M359 277.1v9.9M395 277.1v9.9" fill="none" stroke="#000" stroke-width=".36"/>
<!-- layer: Parts Lists -->
<g fill="none" stroke="#000" stroke-width=".3">
<path d="M28.5 16.2h75v255.3h-75zM28.5 23.7h75M28.5 35.9h75M43.5 23.7v247.8M58.5 23.7v247.8M28.5 48.4h75M28.5 60.8h75M28.5 73.2h75M28.5 85.6h75M28.5 98h75M28.5 110.4h75M28.5 122.9h75"/>
<path d="M28.5 136.4h75M28.5 148.8h75M28.5 156.3h75M28.5 168.7h75M28.5 181.1h75M28.5 193.5h75M28.5 201h75M28.5 213.5h75M28.5 225.9h75M28.5 238.3h75M28.5 245.8h75M28.5 264h75"/>
</g>
<!-- layer: Balloons -->
<g fill="none" stroke="#000" stroke-width=".3">
<circle cx="271.3" cy="43.6" r="6.3"/>
<circle cx="207.1" cy="71.1" r="6.3"/>
<circle cx="390" cy="71.1" r="6.3"/>
<circle cx="390" cy="91.8" r="6.3"/>
<circle cx="390" cy="112.6" r="6.3"/>
<circle cx="207.1" cy="122.9" r="6.3"/>
<circle cx="390" cy="133.3" r="6.3"/>
<circle cx="390" cy="154" r="6.3"/>
<circle cx="207.1" cy="174.8" r="6.3"/>
<circle cx="390" cy="174.8" r="6.3"/>
<circle cx="224.6" cy="202.3" r="6.3"/>
<circle cx="273.9" cy="202.3" r="6.3"/>
<circle cx="323.2" cy="202.3" r="6.3"/>
<circle cx="372.5" cy="202.3" r="6.3"/>
</g>
<!-- layer: 0 -->
<g fill="#000" stroke="#000" stroke-width=".3">
<path d="M311.4 79.6l3.5-.9 .1 1.1zM251.8 95.3l3.3-1.3-2.7 2.3zM252 87.1l3.1 1.7-3.5-.7zM263.6 95.1l-1.6 3.2-.9-.7zM275.4 97.8l1.2-.1-.3 3.5zM316.2 83.5l3.6-.2-.2 1.1zM334.3 94.7l3.5 .5-.4 1.1zM300.7 116.1l3.4 .9-.4 1.1zM341.7 117.8l3.5 .5-.3 1.1zM270.1 153l2.8-2.2-1.9 3zM308 154.2l2.6-2.5-1.6 3.2zM327.4 157.1l2.9 2.1-.9 .8z"/>
<path d="M331.8 139.9l3.3 1.2-.6 1.1zM298.6 179.5l2.9 1.9-.7 .9z"/>
</g>
<g fill="none" stroke="#000" stroke-width=".3">
<path d="M271.8 49.8l4.2 47.9M213 73.2l38.8 14.4M383.8 71.8l-68.9 7.5M252.1 95.8l-39.6 23.9M261.6 97.9l-50.9 71.8M319.7 83.9l64.1 7.2M337.6 95.7l46.5 14.9M303.9 117.5l80.4 34.1M345 118.8l39.1 12.6M270.5 153.4l-41.6 44.3M308.5 154.5l-30.9 42.7M329.8 159.6l38.3 38.3"/>
<path d="M334.8 141.7l49.9 29.9M301.2 181.9l17.4 16.1"/>
</g>
<g font-size="7">
<text x="267.2" y="46">19</text>
<text x="203" y="73.5">13</text>
<text x="388.1" y="73.5">9</text>
<text x="385.9" y="94.3">10</text>
<text x="388.1" y="115">8</text>
<text x="203" y="125.4">12</text>
<text x="388.1" y="135.8">5</text>
<text x="385.9" y="156.5">18</text>
<text x="203.3" y="177.3">20</text>
<text x="388.1" y="177.3">3</text>
<text x="220.5" y="204.8">14</text>
<text x="272.1" y="204.8">2</text>
<text x="321.5" y="204.8">1</text>
<text x="370.7" y="204.8">4</text>
<text x="289" y="270.6">BALANCIN</text>
</g>
<g font-size="4.9">
<text x="49.6" y="21.2">Lista de piezas</text>
<text x="30.4" y="28.6">Elem</text>
<text x="45.3" y="28.6">Canti</text>
<text x="31.2" y="34.5">ento</text>
<text x="47" y="34.5">dad</text>
<text x="62.3" y="31.1">Nombre de pieza</text>
<text x="34.8" y="40.9">1</text>
<text x="49.8" y="40.9">1</text>
<text x="59.8" y="41">SUELO</text>
<text x="34.7" y="53.3">2</text>
<text x="49.8" y="53.3">1</text>
<text x="59.6" y="53.4">BASE</text>
<text x="34.6" y="65.7">3</text>
<text x="49.7" y="65.7">2</text>
<text x="59.6" y="65.9">MOTOR</text>
<text x="34.7" y="78.1">4</text>
<text x="49.7" y="78.1">2</text>
<text x="59.6" y="78.2">RUEDA</text>
<text x="34.6" y="90.5">5</text>
<text x="49.8" y="90.5">1</text>
<text x="59.8" y="90.7">CAJA BATERIA</text>
<text x="34.6" y="102.9">6</text>
<text x="49.8" y="102.9">1</text>
<text x="59.6" y="103">BATERIA</text>
<text x="34.6" y="115.3">7</text>
<text x="49.7" y="115.3">4</text>
<text x="59.8" y="115.5">Separador laton</text>
<text x="59.6" y="121.3">H-M M3x15x6mm</text>
<text x="34.6" y="127.8">8</text>
<text x="49.7" y="127.8">6</text>
<text x="59.9" y="127.9">Tornillo acero</text>
<text x="59.6" y="133.7">M3x6mm</text>
<text x="34.6" y="141.3">9</text>
<text x="49.8" y="141.3">1</text>
<text x="59.5" y="141.4">INTERRUPTOR</text>
<text x="33.1" y="153.7">10</text>
<text x="49.8" y="153.7">1</text>
<text x="59.6" y="153.8">BOTON</text>
<text x="33.5" y="161.2">11</text>
<text x="49.8" y="161.2">1</text>
<text x="59.6" y="161.3">MPU6050</text>
<text x="33.1" y="173.6">12</text>
<text x="49.8" y="173.6">1</text>
<text x="59.6" y="173.7">PLACA</text>
<text x="33.1" y="186">13</text>
<text x="49.8" y="186">1</text>
<text x="59.9" y="186.1">TAPA</text>
<text x="33.1" y="198.4">14</text>
<text x="49.8" y="198.4">1</text>
<text x="59.8" y="198.6">CAM</text>
<text x="33.1" y="205.9">15</text>
<text x="49.7" y="205.9">4</text>
<text x="59.8" y="206">Separador laton</text>
<text x="59.6" y="211.9">H-M M3x5x6mm</text>
<text x="33.1" y="218.4">16</text>
<text x="49.8" y="218.4">1</text>
<text x="59.9" y="218.5">TB6612FNG</text>
<text x="33.1" y="230.8">17</text>
<text x="49.8" y="230.8">1</text>
<text x="60" y="230.9">XL4005</text>
<text x="33.1" y="243.2">18</text>
<text x="49.8" y="243.2">1</text>
<text x="60" y="243.4">YD-ESP32-S3</text>
<text x="33.1" y="250.7">19</text>
<text x="49.8" y="250.7">1</text>
<text x="59.6" y="250.8">ESP32-S3-WROO</text>
<text x="289" y="248.5">ENGLEYBER YESID RAMIREZ AREVALO 9/10/2026</text>
<text x="59.6" y="256.7">M-CAM</text>
<text x="33.3" y="268.9">20</text>
<text x="49.8" y="268.9">1</text>
<text x="59.6" y="269">Bornera doble</text>
<text x="399.1" y="285.7">1/2</text>
</g>
<g font-size="3.5">
<text x="39" y="8.8">1</text>
<text x="89" y="8.8">2</text>
<text x="139" y="8.8">3</text>
<text x="189" y="8.8">4</text>
<text x="239" y="8.8">5</text>
<text x="289" y="8.8">6</text>
<text x="339" y="8.8">7</text>
<text x="389" y="8.8">8</text>
<text x="16.3" y="30.2">A</text>
<text x="411.3" y="30.2">A</text>
<text x="16.3" y="78">B</text>
<text x="411.3" y="78">B</text>
<text x="16.2" y="125.9">C</text>
<text x="411.2" y="125.9">C</text>
<text x="16.2" y="173.7">D</text>
<text x="411.2" y="173.7">D</text>
<text x="16.3" y="221.6">E</text>
<text x="411.3" y="221.6">E</text>
<text x="16.4" y="269.4">F</text>
<text x="411.4" y="269.4">F</text>
<text x="39" y="290.8">1</text>
<text x="89" y="290.8">2</text>
<text x="139" y="290.8">3</text>
<text x="189" y="290.8">4</text>
<text x="239" y="290.8">5</text>
<text x="289" y="290.8">6</text>
<text x="339" y="290.8">7</text>
<text x="389" y="290.8">8</text>
</g>
<g font-size="2.5">
<text x="231" y="242.9">Dept.</text>
<text x="255" y="242.9">Technical reference</text>
<text x="289" y="242.9">Created by</text>
<text x="350" y="242.9">Approved by</text>
<text x="289" y="252.8">Document type</text>
<text x="350" y="252.8">Document status</text>
<text x="289" y="262.9">Title</text>
<text x="350" y="262.9">DWG No.</text>
<text x="350" y="279.9">Rev.</text>
<text x="360" y="279.9">Date of issue</text>
<text x="396" y="279.9">Sheet</text>
</g>
</svg>
